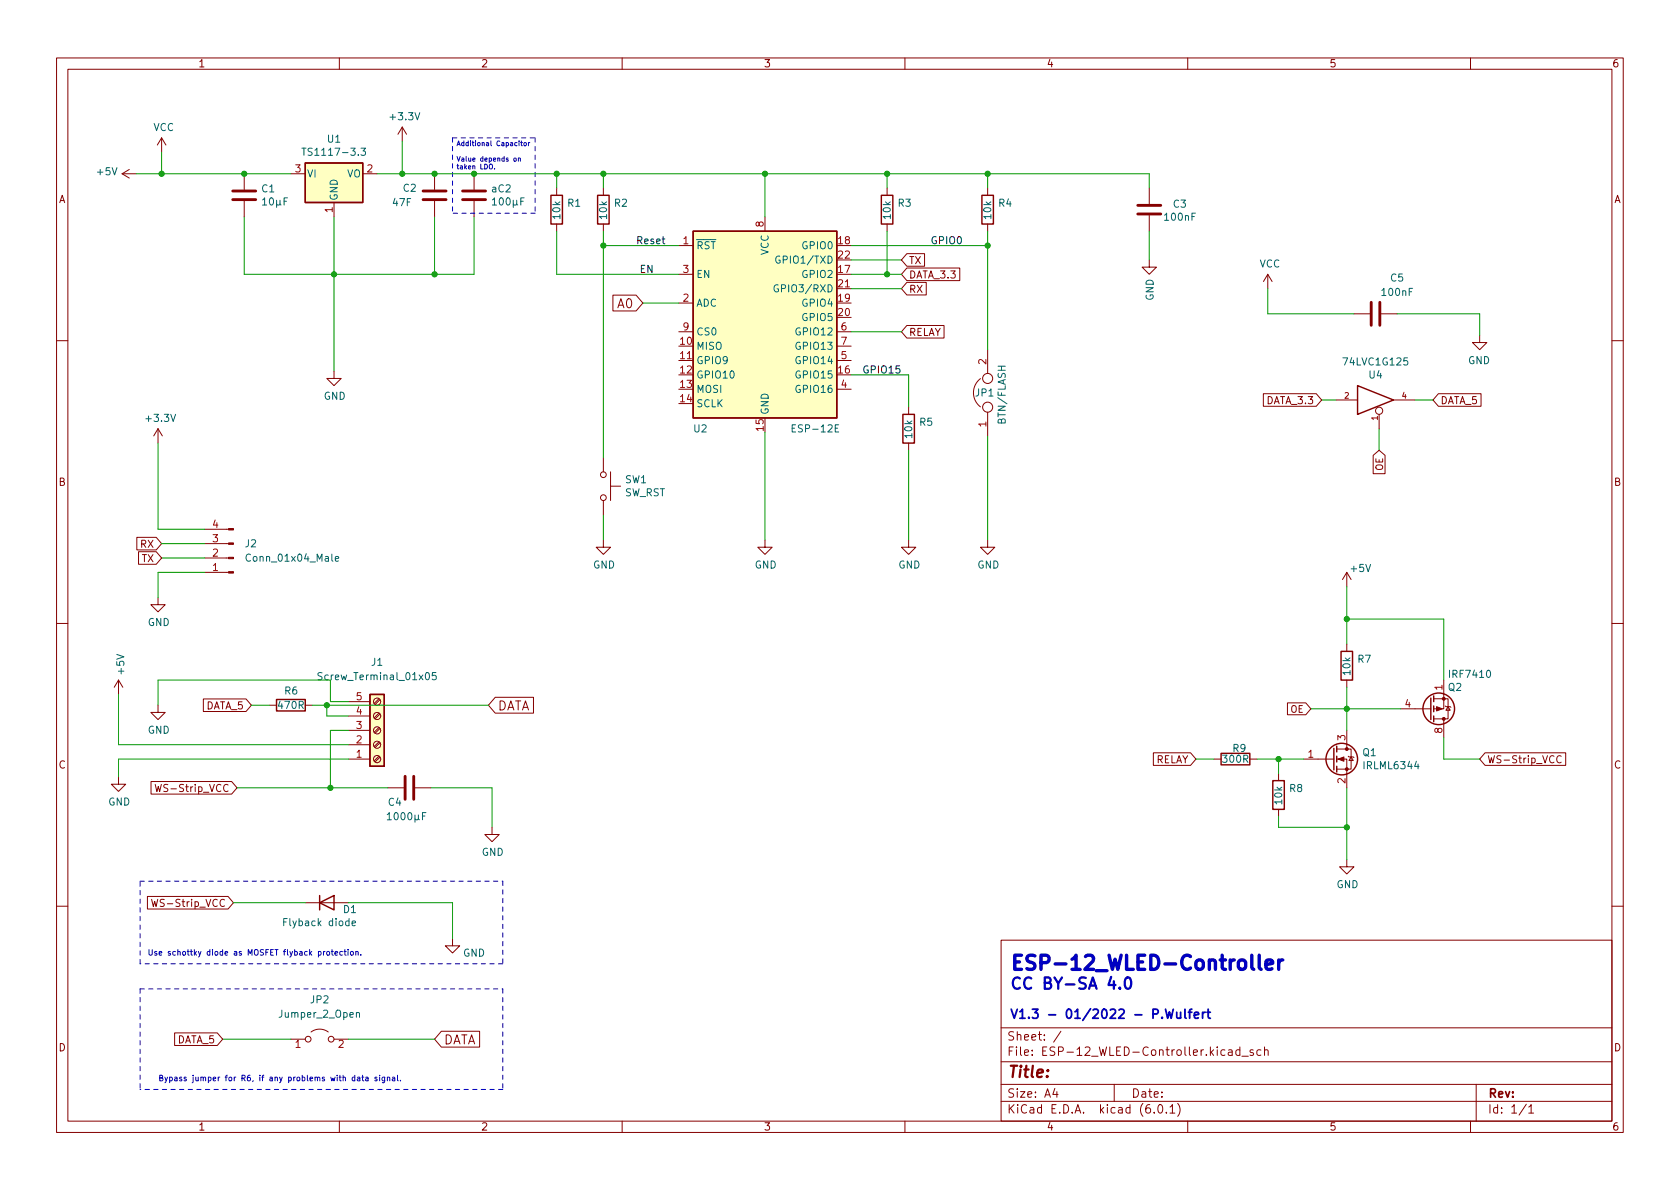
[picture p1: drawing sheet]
<svg xmlns="http://www.w3.org/2000/svg" width="297mm" height="210mm" viewBox="0 0 297 210" stroke-linecap="round" stroke-linejoin="round" font-family="sans-serif">
<g fill="none" stroke="#840000" stroke-width=".18">
<path d="M10 10.2h277v190.1h-277zM12 12.2h273v186.1h-273zM60 10.2v2M110 10.2v2M160 10.2v2M210 10.2v2M260 10.2v2M21.6 30.7l1.3 .8M21.6 30.7h2.5M22.9 30l-1.3 .7M28.6 24.4l-.8 1.2M28.6 24.4v2.5"/>
<path d="M28.6 24.4l.7 1.2M43.2 30.7v2.8M43.2 35.6v2.7M51.4 30.7h2.6M59.1 35.8v2.5M64.1 30.7h2.6M71.1 22.5l-.7 1.2M71.1 22.5v2.5M71.1 22.5l.8 1.2M76.8 30.7v2.8M76.8 35.6v2.7M83.8 30.7v2.8"/>
<path d="M83.8 35.6v2.7M98.4 33.3v1.2M98.4 39.6v1.3M106.7 33.3v1.2M106.7 39.6v1.3M135.3 38.3v2.6M156.8 33.3v1.2M156.8 39.6v1.3M174.6 33.3v1.2M174.6 39.6v1.3M203.2 33.3v2.8M203.2 38.1v2.8"/>
<path d="M108.4 52.2h4.1l1.2 1.4-1.2 1.4h-4.1zM120 43.4h2.6M120 53.6h2.6M120 48.5h2.6M120 58.7h2.6M148 51h2.5M148 58.7h2.5M160.3 57.6h6.6v2.2h-6.6l-.9-1.1zM160.3 49.9h3.5v2.3h-3.5l-.9-1.2zM160.3 44.9h3.2v2.2h-3.2l-.9-1.1zM160.3 47.4h9.4v2.2h-9.4l-.9-1.1zM203.2 46v1.2h1.3l-1.3 1.3-1.3-1.3h1.3"/>
<path d="M224.2 48.5l-.8 1.3M224.2 48.5v2.5M224.2 48.5l.7 1.3M239.4 55.5h2.8M244.2 55.5h2.8M261.6 59.3v1.3h1.3l-1.3 1.2-1.3-1.2h1.3M10 60.2h2M27.9 75.8l-.7 1.3M27.9 75.8v2.6M27.9 75.8l.8 1.3M59.1 65.7v1.2h1.2l-1.2 1.3-1.3-1.3h1.3M120 63.7h2.6"/>
<path d="M148 63.7h2.5M148 68.8h2.5M148 61.2h2.5M160.7 72v1.3M160.7 78.4v1.2M173.4 66.9a3.1 3.1 0 0 0 0 5.1M174.6 61.8v4.2M174.6 72.9v4.2M223.4 69.6h9.3l1 1.1-1 1.1h-9.3zM236.2 70.7h3.8M243.8 73.3v2.5M246.4 70.7h3.8"/>
<path d="M254.3 69.6h7.6v2.2h-7.6l-.9-1.1zM285 60.2h2M24.2 95h3.4l1 1.1-1 1.1h-3.4zM24.5 97.6h3.1l1 1.1-1 1.1h-3.1zM36.2 93.6h4.2M36.2 96.1h4.2M36.2 98.7h4.2M106.7 95.5v1.3h1.2l-1.2 1.2-1.3-1.2h1.3M106.7 80.9v2.5M106.7 88.5v2.6M107.9 86h1.8M107.9 83.4v5.1"/>
<path d="M135.3 95.5v1.3h1.2l-1.2 1.2-1.3-1.2h1.3M160.7 95.5v1.3h1.2l-1.2 1.2-1.3-1.2h1.3M174.6 95.5v1.3h1.3l-1.3 1.2-1.2-1.2h1.2M242.8 80.5l1-.9 1.1 .9v3.3h-2.1zM10 110.2h2M27.9 105.7v1.2h1.3l-1.3 1.3-1.2-1.3h1.2M36.2 101.2h4.2M238.1 101.2v2.6M238.1 113.9v1.3M238.1 101.2l-.7 1.3M238.1 101.2l.8 1.3M285 110.2h2"/>
<path d="M21 137.4v1.3h1.2l-1.2 1.2-1.3-1.2h1.3M21 120.3l-.8 1.2M21 120.3v2.5M21 120.3l.7 1.2M26.7 138.2h14.3l.9 1.1-.9 1.1h-14.3zM27.4 138.7l.3 1.3 .3-.9 .2 .9 .3-1.3M27.9 124.7v1.3h1.3l-1.3 1.2-1.2-1.2h1.2M36 123.6h7.5l.9 1.1-.9 1.1h-7.5zM47.6 124.7h1.3M54 124.7h1.2M61.6 134.2h3.8M61.6 131.7h3.8"/>
<path d="M61.6 129.2h3.8M61.6 126.6h3.8M61.6 124.1h3.8M67 123.6l-.9 .8M67 126.1l-.9 .8M67 128.6l-.9 .9M67 131.2l-.9 .8M67 133.7l-.9 .9M67.2 123.7l-.9 .9M67.2 126.3l-.9 .8M67.2 128.8l-.9 .9M67.2 131.4l-.9 .8"/>
<path d="M67.2 133.9l-.9 .8M68.6 139.3h2.8M73.4 139.3h2.8M87.6 123.3h6.7v2.8h-6.7l-1.2-1.4zM203.9 133.1h6.6l1 1.1-1 1.1h-6.6zM214.6 134.2h1.3M221 134.2h1.2M226.1 136.8v1.2M227.6 124.3h3.3l.9 1-.9 1.1h-3.3zM230.5 134.2h5.3M236.3 134.2h1.8v5.1M236.3 132.5h2.6v3.5h-2.6"/>
<path d="M238.1 120.3v1.2M238.1 129.2v3.3M238.4 133.7l.1 .2h.8l.1 .1M238.9 133.9l.4 .6h-.8zM247.6 125.3h5.4M253.5 123.6h2.5v3.5h-2.5M255.3 120.3v5h-1.8M255.3 127.1v3.3M255.5 124.8l.2 .2h.7l.1 .1M256 125l.4 .6h-.7zM262.6 133.1h14.2v2.2h-14.2l-1-1.1zM276 133.7a.6 .6 0 0 0-.8 .5 .6 .6 0 0 0 .6 .7l.2-.1"/>
<path d="M26.1 158.5h14.2l1 1.1-1 1.1h-14.2zM26.8 159l.3 1.3 .2-.9 .3 .9 .3-1.3M54 159.6h7.6M87 146.3v1.3h1.3l-1.3 1.2-1.3-1.2h1.3M226.1 143.1v1.3M238.1 152v1.3h1.3l-1.3 1.3-1.2-1.3h1.2M10 160.2h2M80 166v1.3h1.3l-1.3 1.2-1.3-1.2h1.3M177 166.3h108v32h-108zM285 160.2h2M30.9 182.7h7.5l1 1.1-1 1.1h-7.5zM51.4 183.8h2.6"/>
<path d="M55 182.5a2.54 2.54 0 0 1 3 0M59.1 183.8h2.5M60 198.3v2M78 182.4h6.8v2.8h-6.8l-1.2-1.4zM110 198.3v2M160 198.3v2M177 194.8h108M177 191.8h108M177 187.8h108M177 181.8h108M186.5 192.5l-.4 1h1M186.9 193v1"/>
<path d="M187.6 182.4l-1.3 1.9M197 191.8v3M204.1 196.7v.1M204.9 195.4l.2-.1a.81 .81 0 0 1 .6 .7 .81 .81 0 0 1-.3 .8h-.2a.81 .81 0 0 1-.6-.6 .81 .81 0 0 1 .3-.8zM206.2 196.7v.1M206.9 195.8l.4-.5v1.5M206.9 196.8h.8M208.2 195.1a1.72 1.72 0 0 1 0 2.3M210 198.3v2M217.2 185.7h.6l.1 .9M217.9 186l-.5 .1a.29 .29 0 0 0-.3 .2 .29 .29 0 0 0 .3 .3h.5M219.2 185.7l-.4-.1-.3 .3v.4l.1 .3h.6"/>
<path d="M219.2 185.1v1.5M219.6 186.8h1.1M221.6 185.7l-.4-.1-.2 .2 .1 .3 .5 .1v.4h-.6M222.9 185.7l-.4-.1-.3 .3v.4l.2 .3h.5M223.6 185.8l.2-.2 .3 .1 .1 .9M223.6 185.1v1.5M260 198.3v2M261 191.8v6.5M269.9 195.3l-1.3 1.9M270.3 195.8l.4-.5v1.5M270.3 196.8h.9"/>
<circle cx="174.6" cy="66.9" r=".89"/>
<circle cx="174.6" cy="72" r=".89"/>
<circle cx="243.8" cy="72.6" r=".63"/>
<circle cx="106.7" cy="88" r=".51"/>
<circle cx="106.7" cy="83.9" r=".51"/>
<circle cx="66.7" cy="124.1" r=".63"/>
<circle cx="66.7" cy="126.6" r=".63"/>
<circle cx="66.7" cy="134.2" r=".63"/>
<circle cx="66.7" cy="129.2" r=".63"/>
<circle cx="66.7" cy="131.7" r=".63"/>
<circle cx="54.5" cy="183.8" r=".51"/>
<circle cx="58.5" cy="183.8" r=".51"/>
</g>
<g fill="none" stroke="#840000" stroke-width=".25">
<path d="M54 28.8h10.1v7h-10.1zM97.4 34.5h2v5.1h-2zM105.7 34.5h2v5.1h-2zM155.8 34.5h2.1v5.1h-2.1zM173.6 34.5h2v5.1h-2zM122.6 40.9h25.4v33h-25.4zM159.6 73.3h2.1v5.1h-2.1zM240 68.2l6.4 2.5-6.4 2.6zM237.1 115.2h2v5.1h-2zM48.9 123.7h5.1v2h-5.1zM65.4 122.8h2.5v12.7h-2.5zM215.9 133.2h5.1v2h-5.1z"/>
<path d="M225 138h2.1v5.1h-2.1zM235.8 132.3v3.8M236.3 131.9v1.1M236.3 133.7v1M236.3 135.5v1M253 123.4v3.8M253.5 123.1v1M253.5 124.8v1.1M253.5 126.6v1M56.5 159.6l2.6-1.2v2.5zM56.5 158.4v2.5"/>
<circle cx="237.2" cy="134.2" r="2.79"/>
<circle cx="254.4" cy="125.3" r="2.79"/>
</g>
<path d="M41.1 35.3h4.1M41.1 33.8h4.1M74.8 35.3h4.1M74.8 33.8h4.1M81.8 35.3h4.1M81.8 33.8h4.1M201.2 36.3h4M201.2 37.8h4M242.4 53.5v4M244 53.5v4M71.6 137.3v4M73.2 137.3v4" fill="none" stroke="#840000" stroke-width=".51"/>
<g fill="none" stroke="#006464" stroke-width=".18">
<path d="M46.4 35.3l.4-.3v1.3M46.4 36.3h.7M47.8 35.1l.1-.1a.68 .68 0 0 1 .5 .6 .68 .68 0 0 1-.5 .7l-.1-.2-.2-.3zM48.9 35.4v1.3M49.5 36.1l.2 .2M49.5 35.4l-.1 .8-.3 .1-.2-.2M50.2 35.6h.5M50.8 35h-.6v1.3M53.4 26.2h.7M53.7 26.2v1.3M63.8 26.2h.8l-.4 .5 .4 .1v.5l-.2 .2-.6-.2M87.1 35.3l.3-.3v1.3"/>
<path d="M87.1 36.3h.7M88.4 35.1l.2-.1a.68 .68 0 0 1 .4 .6 .68 .68 0 0 1-.4 .7l-.2-.2-.1-.3zM89.6 35.1l.2-.1a.68 .68 0 0 1 .4 .6 .68 .68 0 0 1-.4 .7l-.2-.2-.1-.3zM90.8 35.4v1.3M91.4 36.1l.1 .2M91.4 35.4l-.1 .8-.4 .1-.1-.2M92.1 35.6h.4M92.7 35h-.6v1.3M137.6 50.4a.59 .59 0 0 0-.8 .6 .59 .59 0 0 0 .8 .6v-.5h-.2M137.9 45.3a.59 .59 0 0 0-.8 .6 .59 .59 0 0 0 .8 .6v-.5h-.2M148.3 75.1h-.6v1.3h.6M59.3 98.8l.6-.1-.1-.2-.3-.1-.2 .2v.6h.5"/>
<path d="M56.9 119l-.4-.1-.2 .2v.3l.5 .3 .1 .3-.2 .2-.5-.1M77.1 118.9h-.6l-.1 .6 .2-.1 .4 .1 .1 .2v.4l-.2 .1-.5-.1M68.5 144.1l.3-.4v1.3M68.5 145h.7M69.8 143.8l.2-.1a.68 .68 0 0 1 .4 .6 .68 .68 0 0 1-.4 .7l-.2-.2-.1-.3zM71 143.8l.2-.1a.68 .68 0 0 1 .4 .6 .68 .68 0 0 1-.4 .7l-.2-.2-.1-.3zM72.2 143.8l.2-.1a.68 .68 0 0 1 .4 .6 .68 .68 0 0 1-.4 .7l-.2-.2-.1-.3zM73.4 144.1v1.3M74 144.8l.2 .2M74 144.1l-.1 .8-.3 .1-.2-.2M74.7 144.3h.4M75.3 143.7h-.6v1.3"/>
<path d="M62.3 163.3l.6-.1-.1-.3h-.4l-.1 .1v.6h.5M63 179.2l.2-.2 .3 .1 .1 .8"/>
</g>
<g fill="#840000" stroke="#840000" stroke-width=".18">
<path d="M236.6 134.2l1-.3v.7z"/>
<path d="M40.4 93.5h.9v.2h-.9z"/>
<path d="M40.4 96h.9v.3h-.9z"/>
<path d="M40.4 98.5h.9v.3h-.9z"/>
<path d="M40.4 101.1h.9v.2h-.9z"/>
<path d="M254 125l1 .3-1 .4z"/>
<circle cx="238.1" cy="136" r=".25"/>
<circle cx="238.1" cy="132.5" r=".25"/>
<circle cx="255.3" cy="123.6" r=".25"/>
<circle cx="255.3" cy="127.1" r=".25"/>
</g>
<g fill="#ffffc2" stroke="#ffffc2" stroke-width=".18">
<path d="M122.6 40.9h25.4v33h-25.4z"/>
<path d="M65.4 122.8h2.5v12.7h-2.5z"/>
<path d="M54 28.8h10.1v7h-10.1z"/>
</g>
<path d="M221.3 168.9v2.2l.4 .3M222.6 168.9v2.2l.4 .3M223.8 170.6l1.2-.3-.1-.4-.7-.2-.4 .4v1l.1 .2 .3 .1 .7-.1M226.1 169.7v1.7M226.8 169.7a.64 .64 0 0 0-.7 .5" fill="none" stroke="#0000c2" stroke-width=".6"/>
<g fill="none" stroke="#0000c2" stroke-width=".18">
<path d="M86.5 29.2l.2-.2 .3 .2 .1 .4-.1 .2h-.5zM87.4 29.8v.1M90.9 28h.3v.5l-.3-.1zM91.6 28h.4v.5M91.6 27.9v.6M91.8 24.9v.1M91.8 25.2v.6M92.1 25.2h.3M92.2 24.9v.8l.2 .1M92.7 25.2h.2l.2 .2v.2l-.2 .2-.3-.2zM93.4 25.2v.6M93.7 25.2l-.3 .2"/>
<path d="M57.8 168.3l.2-.1 .2 .1v.6l-.4-.1zM58.6 168.2h.3M58.7 167.9v.9l.2 .1M59.2 168.6l.5-.1v-.2l-.3-.1-.2 .2 .1 .5h.4M60.5 168.3l-.2-.1-.2 .2 .1 .5h.3M60.8 168.2h.4M61 167.9v.9l.2 .1M61.5 167.9v.1M61.5 168.2v.7M62 168.3l.1-.1 .3 .1v.6l-.4-.1zM62.9 168.3h.4v.6M62.9 168.2v.7"/>
<path d="M63.8 168.8v.1M62.7 190.5h-.2l-.2 .2 .1 .4h.3M62.7 190.1v1M63.2 190.5h.4v.6M63.6 190.7l-.4 .2 .1 .2h.3M64 190.5h.3M64.1 190.1v.9l.2 .1M64.7 190.5h.3l.1 .6M65.1 190.7l-.5 .2 .2 .2h.3M66.6 190.5h-.2l-.1 .1v.2l.3 .1v.2h-.3M67.1 190.1v.1M67.1 190.5v.6"/>
<path d="M68 190.5v.8l-.2 .2-.2-.1M68 190.5h-.3l-.2 .2 .1 .4h.4M68.5 190.6l.4-.1v.6M68.5 190.5v.6M69.4 190.5h.4v.6M69.8 190.7l-.5 .2 .2 .2h.3M70.3 190.1v.9l.1 .1M70.8 191v.1"/>
</g>
<path d="M206.1 178.5l.4 1.6 .3-1.2 .3 1.2 .3-1.6M208.1 179v1l.4 .1 .2-.2M208.7 179v1.1M209.5 178.5v1.3l.2 .3M210.1 179h.6M210.7 178.5h-.3l-.1 .2v1.4M211.2 179.5l.7-.1v-.3l-.5-.1-.2 .2 .1 .8h.6M212.6 179v1.1M213.1 179l-.3 .1-.2 .2M213.4 179h.6M213.6 178.5v1.3l.1 .2 .3 .1" fill="none" stroke="#0000c2" stroke-width=".32"/>
<path d="M198 174.7l.1 .1-.1 .1-.1-.1 .1-.1v.2M199.1 172.9a.48 .48 0 0 1 .8 .3 1.04 1.04 0 0 1-.6 1.7 1.33 1.33 0 0 1-.2-2z" fill="none" stroke="#0000c2" stroke-width=".4"/>
<path d="M80 24.4h14.6M80 24.4v13.3M94.6 24.4v13.3M94.6 37.7h-14.6M24.8 155.8h64.1M88.9 155.8v14.6M24.8 170.4v-14.6M24.8 174.9v17.8M24.8 174.9h64.1M88.9 174.9v17.8M88.9 170.4h-64.1M88.9 192.7h-64.1" fill="none" stroke="#0000c2" stroke-width=".18" stroke-dasharray=".8 .8"/>
<g fill="none" stroke="#009600" stroke-width=".18">
<path d="M24.1 30.7h27.3M28.6 26.9v3.8M43.2 38.3v10.2h40.6v-10.2M59.1 38.3v27.4M66.7 30.7h136.5v2.6M71.1 25v5.7M76.8 38.3v10.2M98.4 30.7v2.6M106.7 30.7v2.6M135.3 30.7v7.6M156.8 30.7v2.6M174.6 30.7v2.6"/>
<path d="M98.4 40.9v7.6h21.6M106.7 40.9v40M106.7 43.4h13.3M113.7 53.6h6.3M150.5 48.5h8.9M150.5 58.7h8.9M150.5 51h8.9M150.5 46h8.9M150.5 43.4h24.1M156.8 40.9v7.6M174.6 40.9v20.9M203.2 40.9v5.1"/>
<path d="M224.2 51v4.5h15.2M247 55.5h14.6v3.8M27.9 78.4v15.2h8.3M135.3 76.4v19.1M150.5 66.3h10.2v5.7M160.7 79.6v15.9M174.6 77.1v18.4M233.7 70.7h2.5M243.8 75.8v3.8M250.2 70.7h3.2M28.6 96.1h7.6M28.6 98.7h7.6"/>
<path d="M106.7 91.1v4.4M36.2 101.2h-8.3v4.5M238.1 103.8v10.1M238.1 109.5h17.2v10.8M21 122.8v8.9h40.6M41.9 139.3h26.7M44.4 124.7h3.2M55.2 124.7h31.2M57.8 124.7v1.9h3.8M61.6 124.1h-3.2v-3.8h-30.5v4.4M61.6 134.2h-40.6v3.2M61.6 129.2h-3.2v10.1"/>
<path d="M76.2 139.3h10.8v7M211.5 134.2h3.1M222.2 134.2h8.3M226.1 134.2v2.6M231.8 125.3h15.8M238.1 121.5v7.7M238.1 139.3v12.7M255.3 130.4v3.8h6.3M41.3 159.6h12.7M61.6 159.6h18.4v6.4M226.1 144.4v1.9h12M39.4 183.8h12"/>
<path d="M61.6 183.8h15.2"/>
</g>
<g fill="#009600" stroke="#009600" stroke-width=".18">
<circle cx="59.1" cy="48.5" r=".46"/>
<circle cx="76.8" cy="30.7" r=".46"/>
<circle cx="83.8" cy="30.7" r=".46"/>
<circle cx="71.1" cy="30.7" r=".46"/>
<circle cx="76.8" cy="48.5" r=".46"/>
<circle cx="43.2" cy="30.7" r=".46"/>
<circle cx="28.6" cy="30.7" r=".46"/>
<circle cx="98.4" cy="30.7" r=".46"/>
<circle cx="135.3" cy="30.7" r=".46"/>
<circle cx="156.8" cy="30.7" r=".46"/>
<circle cx="156.8" cy="48.5" r=".46"/>
<circle cx="106.7" cy="30.7" r=".46"/>
<circle cx="106.7" cy="43.4" r=".46"/>
<circle cx="58.4" cy="139.3" r=".46"/>
<circle cx="226.1" cy="134.2" r=".46"/>
<circle cx="238.1" cy="125.3" r=".46"/>
<circle cx="238.1" cy="146.3" r=".46"/>
<circle cx="238.1" cy="109.5" r=".46"/>
<circle cx="57.8" cy="124.7" r=".46"/>
<circle cx="174.6" cy="43.4" r=".46"/>
<circle cx="174.6" cy="30.7" r=".46"/>
</g>
<text font-size="3.5" fill="#0000c2" x="178.4" y="171.5">ESP-12_WLED-Controller</text>
<text font-size="2.8" fill="#0000c2" x="178.4" y="174.9">CC BY-SA 4.0</text>
<text font-size="2.8" fill="#840000" x="178" y="190.6">Title:</text>
<g font-size="2.2" fill="#840000">
<text x="109.2" y="54.5">A0</text>
<text x="88" y="125.6">DATA</text>
<text x="78.4" y="184.7">DATA</text>
</g>
<text font-size="2.2" fill="#0000c2" x="178.4" y="180.1">V1.3 - 01/2022 - P.Wulfert</text>
<g font-size="2.1" fill="#840000">
<text x="178" y="184">Sheet: /</text>
<text x="178" y="186.7">File: ESP-12_WLED-Controller.kicad_sch</text>
<text x="178" y="196.9">KiCad E.D.A. kicad (6.0.1)</text>
<text x="178" y="194.1">Size: A4</text>
<text x="200" y="194.1">Date:</text>
<text x="263" y="194.1">Rev:</text>
<text x="263" y="196.9">Id: 1/1</text>
</g>
<g font-size="1.8" fill="#840000">
<text x="35" y="11.9">1</text>
<text x="85" y="11.9">2</text>
<text x="135" y="11.9">3</text>
<text x="185" y="11.9">4</text>
<text x="235" y="11.9">5</text>
<text x="285" y="11.9">6</text>
<text x="10.3" y="35.9">A</text>
<text x="285.3" y="35.9">A</text>
<text x="160.7" y="46.7">TX</text>
<text x="160.7" y="51.8">RX</text>
<text x="160.7" y="49.2">DATA_3.3</text>
<text x="160.7" y="59.4">RELAY</text>
<text x="224.1" y="71.5">DATA_3.3</text>
<text x="254.6" y="71.5">DATA_5</text>
<text x="10.3" y="85.9">B</text>
<text x="285.3" y="85.9">B</text>
<text x="24.8" y="96.9">RX</text>
<text x="25" y="99.4">TX</text>
<text x="36.3" y="125.4">DATA_5</text>
<text x="10.3" y="135.9">C</text>
<text x="204.2" y="135">RELAY</text>
<text x="262.9" y="135">WS-Strip_VCC</text>
<text x="285.3" y="135.9">C</text>
<text x="28.5" y="140">WS-Strip_VCC</text>
<text x="27.8" y="160.4">WS-Strip_VCC</text>
<text x="10.3" y="185.9">D</text>
<text x="31.2" y="184.5">DATA_5</text>
<text x="285.3" y="185.9">D</text>
<text x="35" y="199.9">1</text>
<text x="85" y="199.9">2</text>
<text x="135" y="199.9">3</text>
<text x="185" y="199.9">4</text>
<text x="235" y="199.9">5</text>
<text x="285" y="199.9">6</text>
</g>
<g font-size="1.8" fill="#006464">
<text x="27.1" y="23.2">VCC</text>
<text x="69.2" y="21.3">+3.3V</text>
<text x="54.4" y="27.5">TS1117-3.3</text>
<text x="57.9" y="25.2">U1</text>
<text x="17.3" y="31">+5V</text>
<text x="46.3" y="34">C1</text>
<text x="54.2" y="31.4">VI</text>
<text x="59.7" y="35.6" transform="rotate(-90 59.7 35.6)">GND</text>
<text x="61.3" y="31.4">VO</text>
<text x="71.3" y="33.9">C2</text>
<text x="87" y="34">aC2</text>
<text x="69.5" y="36.4">47F</text>
<text x="99.1" y="38.7" transform="rotate(-90 99.1 38.7)">10k</text>
<text x="100.4" y="36.5">R1</text>
<text x="107.3" y="38.7" transform="rotate(-90 107.3 38.7)">10k</text>
<text x="108.6" y="36.5">R2</text>
<text x="157.5" y="38.7" transform="rotate(-90 157.5 38.7)">10k</text>
<text x="158.8" y="36.5">R3</text>
<text x="175.3" y="38.7" transform="rotate(-90 175.3 38.7)">10k</text>
<text x="176.6" y="36.5">R4</text>
<text x="206" y="39">100nF</text>
<text x="207.5" y="36.7">C3</text>
<text x="123.1" y="44.1">~{RST}</text>
<text x="135.9" y="45.1" transform="rotate(-90 135.9 45.1)">VCC</text>
<text x="138" y="46.6">GPIO1/TXD</text>
<text x="142" y="44.1">GPIO0</text>
<text x="222.7" y="47.3">VCC</text>
<text x="123.1" y="49.1">EN</text>
<text x="137.8" y="51.7">GPIO3/RXD</text>
<text x="142" y="49.1">GPIO2</text>
<text x="204" y="53.2" transform="rotate(-90 204 53.2)">GND</text>
<text x="244.5" y="52.3">100nF</text>
<text x="245.9" y="49.8">C5</text>
<text x="123.1" y="54.2">ADC</text>
<text x="123.1" y="59.3">CS0</text>
<text x="141.1" y="59.3">GPIO12</text>
<text x="142" y="54.2">GPIO4</text>
<text x="142" y="56.8">GPIO5</text>
<text x="123.1" y="61.8">MISO</text>
<text x="123.1" y="64.4">GPIO9</text>
<text x="141.1" y="64.4">GPIO14</text>
<text x="141.1" y="61.8">GPIO13</text>
<text x="237.8" y="64.6">74LVC1G125</text>
<text x="259.5" y="64.4">GND</text>
<text x="57.2" y="70.7">GND</text>
<text x="123.1" y="66.9">GPIO10</text>
<text x="123.1" y="69.5">MOSI</text>
<text x="141.1" y="66.9">GPIO15</text>
<text x="141.1" y="69.5">GPIO16</text>
<text x="172.5" y="70.1">JP1</text>
<text x="242.1" y="66.9">U4</text>
<text x="26" y="74.6">+3.3V</text>
<text x="122.7" y="76.4">U2</text>
<text x="123.1" y="72">SCLK</text>
<text x="135.9" y="73.4" transform="rotate(-90 135.9 73.4)">GND</text>
<text x="140.5" y="76.4">ESP-12E</text>
<text x="161.3" y="77.4" transform="rotate(-90 161.3 77.4)">10k</text>
<text x="162.6" y="75.3">R5</text>
<text x="177.8" y="74.8" transform="rotate(-90 177.8 74.8)">BTN/FLASH</text>
<text x="110.4" y="87.8">SW_RST</text>
<text x="110.5" y="85.4">SW1</text>
<text x="43.4" y="96.8">J2</text>
<text x="44" y="99.3">Conn_01x04_Male</text>
<text x="104.8" y="100.5">GND</text>
<text x="133.4" y="100.5">GND</text>
<text x="158.8" y="100.5">GND</text>
<text x="172.8" y="100.5">GND</text>
<text x="238.9" y="101.1">+5V</text>
<text x="26.1" y="110.7">GND</text>
<text x="22" y="119.1" transform="rotate(-90 22 119.1)">+5V</text>
<text x="65.7" y="117.7">J1</text>
<text x="238.8" y="119.3" transform="rotate(-90 238.8 119.3)">10k</text>
<text x="240.1" y="117.2">R7</text>
<text x="256.5" y="119.9">IRF7410</text>
<text x="49.3" y="125.3">470R</text>
<text x="50.4" y="122.8">R6</text>
<text x="56.9" y="120.3">Screw_Terminal_01x05</text>
<text x="256.1" y="122.2">Q2</text>
<text x="26.1" y="129.7">GND</text>
<text x="216.3" y="134.9">300R</text>
<text x="218" y="133">R9</text>
<text x="241" y="133.7">Q1</text>
<text x="241.3" y="136">IRLML6344</text>
<text x="19.1" y="142.4">GND</text>
<text x="68.7" y="142.5">C4</text>
<text x="226.7" y="142.2" transform="rotate(-90 226.7 142.2)">10k</text>
<text x="228" y="140">R8</text>
<text x="85.2" y="151.3">GND</text>
<text x="60.7" y="161.4">D1</text>
<text x="236.3" y="157">GND</text>
<text x="50.6" y="163.8">Flyback diode</text>
<text x="81.9" y="169.2">GND</text>
<text x="49.6" y="180">Jumper_2_Open</text>
<text x="54.9" y="177.4">JP2</text>
</g>
<g font-size="1.8" fill="#a90000">
<text x="52.2" y="30.5">3</text>
<text x="64.9" y="30.5">2</text>
<text x="58.8" y="37.6" transform="rotate(-90 58.8 37.6)">1</text>
<text x="135" y="40.1" transform="rotate(-90 135 40.1)">8</text>
<text x="120.8" y="43.2">1</text>
<text x="148.2" y="43.2">18</text>
<text x="148.2" y="45.7">22</text>
<text x="120.8" y="53.3">2</text>
<text x="120.8" y="48.3">3</text>
<text x="148.2" y="48.3">17</text>
<text x="148.2" y="53.3">19</text>
<text x="148.2" y="50.8">21</text>
<text x="120.8" y="58.4">9</text>
<text x="148.2" y="55.9">20</text>
<text x="148.7" y="58.4">6</text>
<text x="120.3" y="61">10</text>
<text x="120.3" y="63.5">11</text>
<text x="148.7" y="63.5">5</text>
<text x="148.7" y="61">7</text>
<text x="174.4" y="64.4" transform="rotate(-90 174.4 64.4)">2</text>
<text x="120.3" y="66">12</text>
<text x="120.3" y="68.6">13</text>
<text x="120.3" y="71.1">14</text>
<text x="148.2" y="66">16</text>
<text x="148.7" y="68.6">4</text>
<text x="135" y="76.2" transform="rotate(-90 135 76.2)">15</text>
<text x="174.4" y="75.5" transform="rotate(-90 174.4 75.5)">1</text>
<text x="37.6" y="95.9">3</text>
<text x="37.6" y="93.3">4</text>
<text x="37.6" y="101">1</text>
<text x="37.6" y="98.4">2</text>
<text x="63" y="123.8">5</text>
<text x="248.4" y="125.1">4</text>
<text x="255" y="122" transform="rotate(-90 255 122)">1</text>
<text x="63" y="131.4">2</text>
<text x="63" y="128.9">3</text>
<text x="63" y="126.4">4</text>
<text x="237.9" y="130.9" transform="rotate(-90 237.9 130.9)">3</text>
<text x="255" y="129.6" transform="rotate(-90 255 129.6)">8</text>
<text x="63" y="134">1</text>
<text x="231.3" y="134">1</text>
<text x="237.9" y="138.5" transform="rotate(-90 237.9 138.5)">2</text>
<text x="52.2" y="185.3">1</text>
<text x="59.8" y="185.3">2</text>
</g>
<g font-size="1.8" fill="#0f0f0f">
<text x="112.4" y="43.2">Reset</text>
<text x="164.5" y="43.2">GPIO0</text>
<text x="113" y="48.2">EN</text>
<text x="152.4" y="66">GPIO15</text>
</g>
<g font-size="1.7" fill="#840000">
<text x="244.5" y="83.2" transform="rotate(-90 244.5 83.2)">OE</text>
<text x="228.2" y="126">OE</text>
</g>
<g font-size="1.4" fill="#a90000">
<text x="237.7" y="70.5">2</text>
<text x="247.9" y="70.5">4</text>
<text x="243.6" y="74.3" transform="rotate(-90 243.6 74.3)">1</text>
</g>
<g font-size="1.4" fill="#0000c2">
<text x="26" y="169">Use schottky diode as MOSFET flyback protection.</text>
<text x="27.9" y="191.2">Bypass jumper for R6, if any problems with data signal.</text>
</g>
<g font-size="1.2" fill="#0000c2">
<text x="80.6" y="25.8">Additional Capacitor</text>
<text x="80.6" y="28.6">Value depends on</text>
<text x="80.6" y="29.9">taken LDO.</text>
</g>
</svg>
